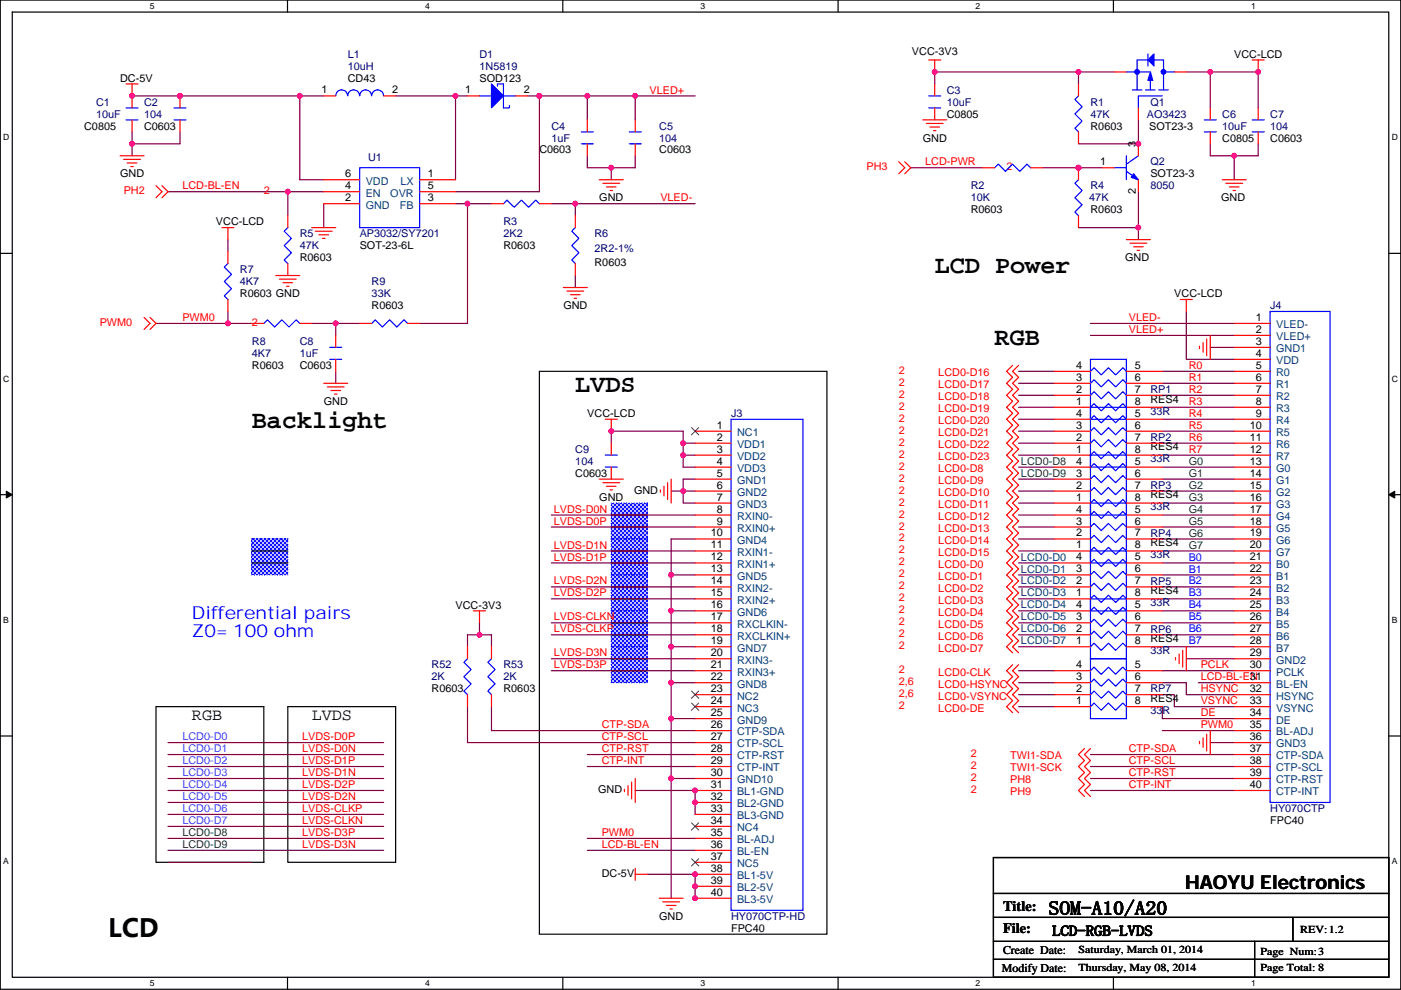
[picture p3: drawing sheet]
<svg xmlns="http://www.w3.org/2000/svg" width="297mm" height="210mm" viewBox="0 0 297 210" stroke-linecap="round" stroke-linejoin="round" font-family="sans-serif">
<path d="M.1 0h296.9v209.8h-296.9zM2.6 2.6h291.8v204.7h-291.8z" fill="none" stroke="#000" stroke-width=".25"/>
<g fill="#fff">
<path d="M31.8 .3h1v2h-1z"/>
<path d="M31.8 207.5h1v2.1h-1z"/>
</g>
<path d="M61 0v2.6M61 207.3v2.5" fill="none" stroke="#000" stroke-width=".25"/>
<g fill="#fff">
<path d="M90.1 .3h1v2h-1z"/>
<path d="M90.1 207.5h1v2.1h-1z"/>
</g>
<path d="M119.3 0v2.6M119.3 207.3v2.5" fill="none" stroke="#000" stroke-width=".25"/>
<g fill="#fff">
<path d="M148.5 .3h1v2h-1z"/>
<path d="M148.5 207.5h1v2.1h-1z"/>
</g>
<path d="M177.7 0v2.6M177.7 207.3v2.5" fill="none" stroke="#000" stroke-width=".25"/>
<g fill="#fff">
<path d="M206.9 .3h1v2h-1z"/>
<path d="M206.9 207.5h1v2.1h-1z"/>
</g>
<path d="M236.1 0v2.6M236.1 207.3v2.5" fill="none" stroke="#000" stroke-width=".25"/>
<g fill="#fff">
<path d="M265.2 .3h1v2h-1z"/>
<path d="M265.2 207.5h1v2.1h-1z"/>
<path d="M.7 28.2h1.3v2h-1.3z"/>
<path d="M295.1 28.2h1.3v2h-1.3z"/>
<path d="M.7 79.3h1.3v2.1h-1.3z"/>
<path d="M295.1 79.3h1.3v2.1h-1.3z"/>
</g>
<path d="M.1 53.7h2.5M294.4 53.7h2.6" fill="none" stroke="#000" stroke-width=".25"/>
<g fill="#fff">
<path d="M.7 130.5h1.2v2h-1.2z"/>
<path d="M295.1 130.5h1.2v2h-1.2z"/>
</g>
<path d="M.1 104.9h2.5M294.4 104.9h2.6" fill="none" stroke="#000" stroke-width=".25"/>
<path d="M1.3 104.2l1.3 .7-1.3 .7zM294.4 104.9l1.3-.7v1.4z" fill="#000" stroke="#000" stroke-width=".21"/>
<g fill="#fff">
<path d="M.7 181.7h1.2v2h-1.2z"/>
<path d="M295.1 181.7h1.2v2h-1.2z"/>
</g>
<g fill="none" stroke="#000" stroke-width=".25">
<path d="M114.4 78.8h60.9v119.3h-60.9zM53.4 116.9h7.6M53.4 119.4h7.6M129.6 109.2h7.6M129.6 111.8h7.6M129.6 116.9h7.6M129.6 119.4h7.6M129.6 124.5h7.6M129.6 127h7.6M129.6 132.1h7.6M129.6 134.6h7.6M129.6 139.7h7.6"/>
<path d="M.1 156.1h2.5M33.1 149.9h22.8v33h-22.8zM61 149.9h22.9v33h-22.9zM129.6 142.3h7.6M294.4 156.1h2.6M210.6 181.9h83.8v25.4h-83.8zM210.6 189.5h83.8M210.6 194.6h83.8M210.6 199.7h83.8M266 199.7v7.6M274.1 194.6v5.1M210.6 203.5h83.8"/>
</g>
<g fill="#00f" stroke="#00f" stroke-width=".25" stroke-dasharray="0 .5">
<path d="M53.4 114.3h7.6v7.6h-7.6z" fill-rule="evenodd"/>
<path d="M129.6 106.7h7.6v7.6h-7.6z" fill-rule="evenodd"/>
<path d="M129.6 114.3h7.6v7.6h-7.6z" fill-rule="evenodd"/>
<path d="M129.6 121.9h7.6v7.7h-7.6z" fill-rule="evenodd"/>
<path d="M129.6 129.6h7.6v7.6h-7.6z" fill-rule="evenodd"/>
<path d="M129.6 137.2h7.6v7.6h-7.6z" fill-rule="evenodd"/>
</g>
<g fill="none" stroke="#800040" stroke-width=".25">
<path d="M228.7 15.3h7.6M228.7 15.3h-30.5v2.5M228.7 15.3v2.5M251.5 15.3h5.1v7.6M256.6 15.3h10.2v7.6M28 30.5v2.5M28 28v2.5M38.2 28v2.5h-10.2M63.6 20.3h5M63.6 20.3h-35.6M63.6 20.3v17.8h5M83.9 20.3h12.7"/>
<path d="M96.6 20.3v17.8M96.6 20.3h2.5M111.8 20.3h2.6M114.4 20.3v20.4h-17.8M114.4 20.3h10.1M124.5 20.3h10.2M124.5 20.3v5.1M124.5 33v2.6h5.1M129.6 35.6v2.5M134.7 20.3v5.1M134.7 33v2.6h-5.1M134.7 20.3h12.7"/>
<path d="M193.1 35.6h15.2M233.7 35.6h-12.7M241.4 25.4v5.1h-12.7M256.6 30.5v2.5h5.1M261.7 33v5.1M266.8 30.5v2.5h-5.1M35.6 40.7h25.4v5M48.3 50.8v2.6M61 40.7h7.6M68.6 43.2v5.1M96.6 43.2h2.5M99.1 43.2h5.1"/>
<path d="M99.1 43.2v25.4h-10.1M116.9 43.2h5.1M122 43.2h25.4M122 43.2v2.5M122 58.4v2.6M228.7 48.3h12.7M241.4 48.3v2.5M241.4 40.7v7.6M33.1 68.6h15.2M48.3 66.1v2.5h5.1M66.1 68.6h5.1M71.2 68.6v2.5"/>
<path d="M71.2 68.6h5.1M71.2 78.8v2.5M216 78.8h7.6M231.2 68.6h30.5M231.2 71.1h30.5M246.4 78.8h15.3M251.5 66.1v10.1h10.2M256.6 73.7h5.1M144.8 96.5h2.6M144.8 94v2.5M144.8 96.5v2.6h2.6M147.4 94h-2.6v-2.5h-15.2v2.5"/>
<path d="M216 81.3h7.6M216 86.4h7.6M216 91.5h7.6M216 96.5h7.6M216 99.1h7.6M216 83.8h7.6M216 88.9h7.6M216 94h7.6M246.4 99.1h15.3M246.4 96.5h15.3M246.4 94h15.3M246.4 91.5h15.3"/>
<path d="M246.4 88.9h15.3M246.4 86.4h15.3M246.4 83.8h15.3M246.4 81.3h15.3M116.9 116.9h30.5M116.9 111.8h30.5M116.9 109.2h30.5M116.9 119.4h30.5M142.3 104.2h2.5v2.5h2.6M147.4 114.3h-5.1v7.6M147.4 101.6h-2.6v2.6h2.6M216 101.6h7.6"/>
<path d="M216 106.7h7.6M216 111.8h7.6M216 116.9h7.6M216 119.4h7.6M216 104.2h7.6M216 109.2h7.6M216 114.3h7.6M246.4 119.4h15.3M246.4 116.9h15.3M246.4 114.3h15.3M246.4 111.8h15.3M246.4 109.2h15.3"/>
<path d="M246.4 106.7h15.3M246.4 104.2h15.3M246.4 101.6h15.3M101.7 134.6h-2.6v2.6M101.7 132.1v2.5M101.7 134.6h2.5v2.6M116.9 124.5h30.5M116.9 134.6h30.5M116.9 132.1h30.5M116.9 127h30.5M116.9 139.7h30.5M142.3 121.9h5.1"/>
<path d="M142.3 129.6h5.1M142.3 137.2h5.1M142.3 121.9v7.7M142.3 129.6v7.6M142.3 137.2v7.6M216 121.9h7.6M216 127h7.6M216 132.1h7.6M216 137.2h7.6M216 124.5h7.6M216 129.6h7.6M216 134.6h7.6"/>
<path d="M246.4 129.6h15.3M246.4 132.1h15.3M246.4 134.6h15.3M246.4 137.2h15.3M246.4 127h15.3M246.4 124.5h15.3M246.4 121.9h15.3M251.5 139.7h10.2M35.6 157.5h45.7M99.1 149.9v7.6h48.3M104.2 149.9v5.1h43.2M116.9 142.3h30.5"/>
<path d="M142.3 144.8h5.1M142.3 152.4h5.1M142.3 152.4v12.7h5.1M142.3 144.8v7.6M216 142.3h7.6M216 144.8h7.6M216 147.3h7.6M216 149.9h7.6M246.4 149.9v2.5h15.3M246.4 142.3h15.3M246.4 155h15.3M246.4 147.3h2.6v2.6h12.7"/>
<path d="M246.4 144.8h5.1v2.5h10.2M254.1 144.8h7.6M256.6 157.5h5.1M35.6 162.6h45.7M35.6 160h45.7M35.6 172.7h45.7M35.6 170.2h45.7M35.6 167.7h45.7M35.6 165.1h45.7M35.6 175.3h45.7M35.6 177.8h45.7M124.5 160h22.9"/>
<path d="M124.5 162.6h22.9M124.5 177.8h22.9M134.7 167.7h12.7v5M142.3 165.1v25.4M231.2 160h30.5M231.2 162.6h30.5M231.2 165.1h30.5M231.2 167.7h30.5M35.6 180.4h45.7M35.6 182.9h17.8M124.5 180.4h22.9M137.2 185.4h10.2v5.1"/>
</g>
<g fill="#f0f" stroke="#f0f" stroke-width=".25">
<circle cx="38.1" cy="20.3" r=".5"/>
<circle cx="28" cy="20.3" r=".5"/>
<circle cx="28" cy="30.5" r=".5"/>
<circle cx="63.5" cy="20.3" r=".5"/>
<circle cx="114.3" cy="20.3" r=".5"/>
<circle cx="96.6" cy="20.3" r=".5"/>
<circle cx="129.6" cy="35.6" r=".5"/>
<circle cx="134.7" cy="20.3" r=".5"/>
<circle cx="99.1" cy="43.2" r=".5"/>
<circle cx="122" cy="43.2" r=".5"/>
<circle cx="124.5" cy="20.3" r=".5"/>
<circle cx="61" cy="40.6" r=".5"/>
<circle cx="144.8" cy="94" r=".5"/>
<circle cx="129.6" cy="91.4" r=".5"/>
<circle cx="142.3" cy="165.1" r=".5"/>
<circle cx="147.4" cy="167.6" r=".5"/>
<circle cx="144.8" cy="96.5" r=".5"/>
<circle cx="142.3" cy="121.9" r=".5"/>
<circle cx="142.3" cy="129.5" r=".5"/>
<circle cx="142.3" cy="137.2" r=".5"/>
<circle cx="142.3" cy="144.8" r=".5"/>
<circle cx="147.4" cy="170.2" r=".5"/>
<circle cx="147.4" cy="190.5" r=".5"/>
<circle cx="228.6" cy="35.6" r=".5"/>
<circle cx="228.6" cy="15.2" r=".5"/>
<circle cx="241.3" cy="30.5" r=".5"/>
<circle cx="241.3" cy="48.3" r=".5"/>
<circle cx="266.7" cy="15.2" r=".5"/>
<circle cx="256.6" cy="15.2" r=".5"/>
<circle cx="198.2" cy="15.2" r=".5"/>
<circle cx="261.7" cy="33" r=".5"/>
<circle cx="144.8" cy="104.1" r=".5"/>
<circle cx="142.3" cy="152.4" r=".5"/>
<circle cx="48.3" cy="68.6" r=".5"/>
<circle cx="71.2" cy="68.6" r=".5"/>
<circle cx="147.4" cy="185.4" r=".5"/>
<circle cx="147.4" cy="188" r=".5"/>
<circle cx="101.6" cy="134.6" r=".5"/>
</g>
<g fill="none" stroke="#f00" stroke-width=".25">
<path d="M26.7 17.8h2.6M28 17.8v5.1M196.9 12.7h2.6M198.2 12.7v2.6M198.2 17.8v2.5M228.7 17.8v2.5M236.3 15.3h2.5M249 15.3h2.5M265.5 12.7h2.5M266.8 12.7v2.6M25.5 33h5M26.2 33.8h3.6"/>
<path d="M27 34.6h2M27.7 35.3h.6M28 25.4v2.6M33.1 39.4l1.3 1.3-1.3 1.2M34.4 39.4l1.2 1.3-1.2 1.2M38.2 25.4v2.6M38.2 20.3v2.6M68.6 20.3h2.6M68.6 38.1h7.7M81.3 20.3h2.6M89 38.1h7.6M99.1 20.3h2.6"/>
<path d="M109.3 20.3h2.5M124.5 30.5v2.5M124.5 25.4v2.6M127.1 38.1h5M127.8 38.9h3.6M128.6 39.6h2M134.7 30.5v2.5M134.7 25.4v2.6M190.6 34.3l1.2 1.3-1.2 1.3M191.8 34.3l1.3 1.3-1.3 1.3M195.6 25.4h5.1M196.4 26.2h3.6"/>
<path d="M197.2 26.9h2M197.9 27.7h.5M198.2 22.9v2.5M208.3 35.6h2.6M218.5 35.6h2.5M228.7 28v2.5M228.7 35.6v2.5M233.7 35.6h2.6M241.4 30.5v2.5M241.4 38.1v2.6M241.4 22.9v2.5M256.6 28v2.5"/>
<path d="M256.6 22.9v2.5M259.1 38.1h5.1M259.9 38.9h3.6M260.7 39.6h2M266.8 28v2.5M266.8 22.9v2.5M47.1 48.3h2.5M48.3 48.3v2.5M48.3 53.4v2.5M58.5 58.4h5.1M59.2 59.2h3.6M60 60h2"/>
<path d="M61 55.9v2.5M61 45.7v2.6M66.1 48.3h5.1M66.9 49h3.5M67.6 49.8h2.1M68.4 50.6h.5M68.6 40.7h7.7M68.6 43.2h7.7M89 43.2h7.6M89 40.7h7.6M104.2 43.2h2.5M114.4 43.2h2.5"/>
<path d="M122 55.9v2.5M122 45.7v2.6M129.3 40.4h.6M228.7 45.7v2.6M238.8 50.8h5.1M239.6 51.6h3.5M240.3 52.3h2.1M241.1 53.1h.5M261.4 40.4h.5M30.5 67.3l1.3 1.3-1.3 1.3M31.8 67.3l1.3 1.3-1.3 1.3M48.3 63.5v2.6"/>
<path d="M53.4 68.6h2.5M60.8 60.7h.5M63.6 68.6h2.5M71.2 76.2v2.6M71.2 71.1v2.6M76.3 68.6h2.5M86.4 68.6h2.6M119.4 61h5.1M120.2 61.7h3.6M121 62.5h2M121.7 63.3h.5M214.7 77.5l-1.3 1.3 1.3 1.2-1.3 1.3 1.3 1.3-1.3 1.2 1.3 1.3-1.3 1.3 1.3 1.3-1.3 1.2 1.3 1.3-1.3 1.3 1.3 1.2-1.3 1.3 1.3 1.3-1.3 1.2 1.3 1.3-1.3 1.3 1.3 1.3-1.3 1.2 1.3 1.3-1.3 1.3 1.3 1.2-1.3 1.3 1.3 1.3-1.3 1.2 1.3 1.3-1.3 1.3 1.3 1.3-1.3 1.2 1.3 1.3-1.3 1.3 1.3 1.2-1.3 1.3 1.3 1.3-1.3 1.2 1.3 1.3-1.3 1.3 1.3 1.3-1.3 1.2 1.3 1.3-1.3 1.3 1.3 1.2-1.3 1.3 1.3 1.3-1.3 1.2 1.3 1.3-1.3 1.3 1.3 1.3"/>
<path d="M216 77.5l-1.3 1.3 1.3 1.2-1.3 1.3 1.3 1.3-1.3 1.2 1.3 1.3-1.3 1.3 1.3 1.3-1.3 1.2 1.3 1.3-1.3 1.3 1.3 1.2-1.3 1.3 1.3 1.3-1.3 1.2 1.3 1.3-1.3 1.3 1.3 1.3-1.3 1.2 1.3 1.3-1.3 1.3 1.3 1.2-1.3 1.3 1.3 1.3-1.3 1.2 1.3 1.3-1.3 1.3 1.3 1.3-1.3 1.2 1.3 1.3-1.3 1.3 1.3 1.2-1.3 1.3 1.3 1.3-1.3 1.2 1.3 1.3-1.3 1.3 1.3 1.3-1.3 1.2 1.3 1.3-1.3 1.3 1.3 1.2-1.3 1.3 1.3 1.3-1.3 1.2 1.3 1.3-1.3 1.3 1.3 1.3M223.6 78.8h7.6M238.8 78.8h7.6M250.3 63.5h2.5M251.5 63.5v2.6M254.3 73.4v.5M255.1 72.7v2M255.8 71.9v3.6M256.6 71.1v5.1M261.7 68.6h7.6M261.7 71.1h7.6M261.7 73.7h7.6"/>
<path d="M261.7 76.2h7.6M261.7 78.8h7.6M68.6 81.3h5.1M69.4 82.1h3.6M70.2 82.8h2M70.9 83.6h.5M128.3 88.9h2.6M129.6 88.9v2.6M129.6 99.1v2.5M129.6 94v2.5M147.4 91.5h7.6M147.4 94h7.6"/>
<path d="M147.4 96.5h7.6M147.4 99.1h7.6M223.6 86.4h7.6M223.6 83.8h7.6M223.6 81.3h7.6M223.6 96.5h7.6M223.6 94h7.6M223.6 91.5h7.6M223.6 88.9h7.6M223.6 99.1h7.6M238.8 81.3h7.6M238.8 83.8h7.6"/>
<path d="M238.8 86.4h7.6M238.8 88.9h7.6M238.8 91.5h7.6M238.8 94h7.6M238.8 96.5h7.6M238.8 99.1h7.6M261.7 81.3h7.6M261.7 83.8h7.6M261.7 86.4h7.6M261.7 88.9h7.6M261.7 91.5h7.6M261.7 94h7.6"/>
<path d="M261.7 96.5h7.6M261.7 99.1h7.6M127.1 101.6h5M127.8 102.4h3.6M128.6 103.1h2M129.3 103.9h.6M140 103.9v.5M140.8 103.1v2.1M141.5 102.4v3.5M142.3 101.6v5.1M147.4 101.6h7.6M147.4 104.2h7.6"/>
<path d="M147.4 106.7h7.6M147.4 109.2h7.6M147.4 111.8h7.6M147.4 114.3h7.6M147.4 116.9h7.6M147.4 119.4h7.6M223.6 116.9h7.6M223.6 114.3h7.6M223.6 111.8h7.6M223.6 109.2h7.6M223.6 106.7h7.6M223.6 104.2h7.6"/>
<path d="M223.6 101.6h7.6M223.6 119.4h7.6M238.8 109.2h7.6M238.8 111.8h7.6M238.8 114.3h7.6M238.8 116.9h7.6M238.8 101.6h7.6M238.8 104.2h7.6M238.8 106.7h7.6M238.8 119.4h7.6M261.7 101.6h7.6M261.7 104.2h7.6"/>
<path d="M261.7 106.7h7.6M261.7 109.2h7.6M261.7 111.8h7.6M261.7 114.3h7.6M261.7 116.9h7.6M261.7 119.4h7.6M99.1 137.2v2.5M100.4 129.6h2.5M101.7 129.6v2.5M104.2 137.2v2.5M147.4 121.9h7.6M147.4 124.5h7.6"/>
<path d="M147.4 127h7.6M147.4 129.6h7.6M147.4 132.1h7.6M147.4 134.6h7.6M147.4 137.2h7.6M147.4 139.7h7.6M223.6 137.2h7.6M223.6 134.6h7.6M223.6 132.1h7.6M223.6 129.6h7.6M223.6 127h7.6M223.6 124.5h7.6"/>
<path d="M223.6 121.9h7.6M238.8 129.6h7.6M238.8 132.1h7.6M238.8 134.6h7.6M238.8 137.2h7.6M238.8 121.9h7.6M238.8 124.5h7.6M238.8 127h7.6M249.2 139.5v.5M250 138.7v2M250.8 137.9v3.6M251.5 137.2v5.1"/>
<path d="M261.7 121.9h7.6M261.7 124.5h7.6M261.7 127h7.6M261.7 129.6h7.6M261.7 132.1h7.6M261.7 134.6h7.6M261.7 137.2h7.6M261.7 139.7h7.6M99.1 147.3v2.6M104.2 147.3v2.6M147.4 142.3h7.6M147.4 144.8h7.6"/>
<path d="M147.4 147.3h7.6M147.4 149.9h7.6M147.4 152.4h7.6M147.4 155h7.6M147.4 157.5h7.6M214.7 141l-1.3 1.3 1.3 1.2-1.3 1.3 1.3 1.3-1.3 1.2 1.3 1.3-1.3 1.3 1.3 1.3M216 141l-1.3 1.3 1.3 1.2-1.3 1.3 1.3 1.3-1.3 1.2 1.3 1.3-1.3 1.3 1.3 1.3M223.6 149.9h7.6M223.6 147.3h7.6M223.6 144.8h7.6M223.6 142.3h7.6M229.9 158.8l-1.2 1.2 1.2 1.3-1.2 1.3 1.2 1.3-1.2 1.2 1.2 1.3-1.2 1.3 1.2 1.2"/>
<path d="M231.2 158.8l-1.3 1.2 1.3 1.3-1.3 1.3 1.3 1.3-1.3 1.2 1.3 1.3-1.3 1.3 1.3 1.2M238.8 142.3h7.6M238.8 144.8h7.6M238.8 147.3h7.6M238.8 149.9h7.6M254.3 157.2v.6M255.1 156.5v2M255.8 155.7v3.6M256.6 155v5M261.7 142.3h7.6M261.7 144.8h7.6M261.7 147.3h7.6"/>
<path d="M261.7 149.9h7.6M261.7 152.4h7.6M261.7 155h7.6M261.7 157.5h7.6M132.4 167.4v.5M133.2 166.6v2.1M133.9 165.9v3.5M134.7 165.1v5.1M147.4 160h7.6M147.4 162.6h7.6M147.4 165.1h7.6M147.4 167.7h7.6"/>
<path d="M147.4 170.2h7.6M147.4 172.7h7.6M147.4 175.3h7.6M147.4 177.8h7.6M261.7 160h7.6M261.7 162.6h7.6M261.7 165.1h7.6M261.7 167.7h7.6M134.7 185.4h2.5M134.7 184.2v2.5M139.8 190.5h5M140.5 191.3h3.6"/>
<path d="M141.3 192h2M142 192.8h.6M147.4 180.4h7.6M147.4 182.9h7.6M147.4 185.4h7.6M147.4 188h7.6M147.4 190.5h7.6"/>
</g>
<g fill="none" stroke="#00f" stroke-width=".25">
<path d="M105.5 18.3v-.5h1.2v5.1h1.3v-.5M238.8 15.3h5.1M240.1 19.1h2M242.9 19.1h2M243.4 11.5v2.5M243.4 12.7h-2.3v6.4M243.9 16.5v2.6M244.7 12.7h2v6.4M245.7 19.1h2M246.7 15.3h2.3M26.7 25.4h2.6M26.7 22.9h2.6"/>
<path d="M36.9 25.4h2.5M36.9 22.9h2.5M71.2 20.3a1.26 1.26 0 0 1 1.2-1.2 1.26 1.26 0 0 1 1.3 1.2M73.7 20.3a1.26 1.26 0 0 1 1.3-1.2 1.26 1.26 0 0 1 1.2 1.2M76.3 35.6h12.7v12.7h-12.7zM76.3 20.3a1.26 1.26 0 0 1 1.2-1.2 1.26 1.26 0 0 1 1.3 1.2M78.8 20.3a1.26 1.26 0 0 1 1.3-1.2 1.26 1.26 0 0 1 1.2 1.2M101.7 20.3h2.5M106.7 20.3h2.6M123.3 30.5h2.5M123.3 28h2.5M133.4 30.5h2.6"/>
<path d="M133.4 28h2.6M196.9 22.9h2.6M196.9 20.3h2.6M210.9 35.6l.7-.8 1.6 1.5 1.5-1.5 1.5 1.5 1.5-1.5 .8 .8M228.7 20.3l-.8 .8 1.5 1.5-1.5 1.6 1.5 1.5-1.5 1.5 .8 .8M228.7 38.1l-.8 .8 1.5 1.5-1.5 1.5 1.5 1.6-1.5 1.5 .8 .7M236.3 35.6h2.5M238.8 36.3l2.6 1.8M238.8 33v5.1M241.4 33l-2.6 1.8M246.4 20.3h-5v2.6M255.3 28h2.6"/>
<path d="M255.3 25.4h2.6M265.5 28h2.5M265.5 25.4h2.5M48.3 55.9l-.7 .8 1.5 1.5-1.5 1.5 1.5 1.5-1.5 1.6 .7 .7M61 48.3l-.7 .7 1.5 1.6-1.5 1.5 1.5 1.5-1.5 1.5 .7 .8M106.7 43.2l.8-.8 1.5 1.6 1.6-1.6 1.5 1.6 1.5-1.6 .8 .8M122 48.3l-.8 .7 1.5 1.6-1.5 1.5 1.5 1.5-1.5 1.5 .8 .8M55.9 68.6l.8-.8 1.5 1.6 1.6-1.6 1.5 1.6 1.5-1.6 .8 .8M69.9 76.2h2.6M69.9 73.7h2.6M78.8 68.6l.8-.8 1.5 1.6 1.5-1.6 1.5 1.6 1.6-1.6 .7 .8M231.2 78.8l.8-.8 1.5 1.5 1.5-1.5 1.5 1.5 1.6-1.5 .7 .8"/>
<path d="M231.2 76.2h7.6v12.7h-7.6zM269.3 66.1h12.7v104.1h-12.7zM128.3 99.1h2.6M128.3 96.5h2.6M155 88.9h15.2v104.2h-15.2zM231.2 86.4l.8-.8 1.5 1.5 1.5-1.5 1.5 1.5 1.6-1.5 .7 .8M231.2 83.8l.8-.7 1.5 1.5 1.5-1.5 1.5 1.5 1.6-1.5 .7 .7M231.2 81.3l.8-.8 1.5 1.6 1.5-1.6 1.5 1.6 1.6-1.6 .7 .8M231.2 96.5l.8-.7 1.5 1.5 1.5-1.5 1.5 1.5 1.6-1.5 .7 .7M231.2 94l.8-.8 1.5 1.6 1.5-1.6 1.5 1.6 1.6-1.6 .7 .8M231.2 91.5l.8-.8 1.5 1.5 1.5-1.5 1.5 1.5 1.6-1.5 .7 .8M231.2 88.9l.8-.7 1.5 1.5 1.5-1.5 1.5 1.5 1.6-1.5 .7 .7"/>
<path d="M231.2 99.1l.8-.8 1.5 1.5 1.5-1.5 1.5 1.5 1.6-1.5 .7 .8M231.2 86.4h7.6v12.7h-7.6zM231.2 96.5h7.6v12.7h-7.6zM231.2 116.9l.8-.8 1.5 1.5 1.5-1.5 1.5 1.5 1.6-1.5 .7 .8M231.2 114.3l.8-.7 1.5 1.5 1.5-1.5 1.5 1.5 1.6-1.5 .7 .7M231.2 111.8l.8-.8 1.5 1.5 1.5-1.5 1.5 1.5 1.6-1.5 .7 .8M231.2 109.2l.8-.7 1.5 1.5 1.5-1.5 1.5 1.5 1.6-1.5 .7 .7M231.2 106.7l.8-.8 1.5 1.6 1.5-1.6 1.5 1.6 1.6-1.6 .7 .8M231.2 104.2l.8-.8 1.5 1.5 1.5-1.5 1.5 1.5 1.6-1.5 .7 .8M231.2 101.6l.8-.7 1.5 1.5 1.5-1.5 1.5 1.5 1.6-1.5 .7 .7M231.2 119.4l.8-.8 1.5 1.6 1.5-1.6 1.5 1.6 1.6-1.6 .7 .8M231.2 106.7h7.6v12.7h-7.6z"/>
<path d="M231.2 116.9h7.6v12.7h-7.6zM99.1 139.7l-.7 .8 1.5 1.5-1.5 1.5 1.5 1.6-1.5 1.5 .7 .7M104.2 139.7l-.8 .8 1.6 1.5-1.6 1.5 1.6 1.6-1.6 1.5 .8 .7M231.2 137.2l.8-.8 1.5 1.5 1.5-1.5 1.5 1.5 1.6-1.5 .7 .8M231.2 134.6l.8-.7 1.5 1.5 1.5-1.5 1.5 1.5 1.6-1.5 .7 .7M231.2 132.1l.8-.8 1.5 1.6 1.5-1.6 1.5 1.6 1.6-1.6 .7 .8M231.2 129.6l.8-.8 1.5 1.5 1.5-1.5 1.5 1.5 1.6-1.5 .7 .8M231.2 127l.8-.7 1.5 1.5 1.5-1.5 1.5 1.5 1.6-1.5 .7 .7M231.2 124.5l.8-.8 1.5 1.5 1.5-1.5 1.5 1.5 1.6-1.5 .7 .8M231.2 121.9l.8-.7 1.5 1.5 1.5-1.5 1.5 1.5 1.6-1.5 .7 .7M231.2 127h7.6v12.7h-7.6zM231.2 139.7h7.6v12.7h-7.6z"/>
<path d="M231.2 149.9l.8-.8 1.5 1.5 1.5-1.5 1.5 1.5 1.6-1.5 .7 .8M231.2 147.3l.8-.7 1.5 1.5 1.5-1.5 1.5 1.5 1.6-1.5 .7 .7M231.2 144.8l.8-.8 1.5 1.6 1.5-1.6 1.5 1.6 1.6-1.6 .7 .8M231.2 142.3l.8-.8 1.5 1.5 1.5-1.5 1.5 1.5 1.6-1.5 .7 .8"/>
</g>
<path d="M146.6 90.7l1.6 1.5M148.1 90.7l-1.5 1.5M146.6 146.6l1.6 1.5M146.6 149.1l1.6 1.6M148.1 146.6l-1.5 1.5M148.1 149.1l-1.5 1.6M146.6 174.5l1.6 1.6M148.1 174.5l-1.5 1.6M146.6 182.1l1.6 1.6M148.1 182.1l-1.5 1.6" fill="none" stroke="#804000" stroke-width=".21"/>
<g fill="#00f" stroke="#00f" stroke-width=".25">
<path d="M240.3 36.9l1.1 1.2-1.6-.5z" fill-rule="evenodd"/>
<path d="M104.2 17.8l2.5 2.5-2.5 2.6z" fill-rule="evenodd"/>
<path d="M243.4 12.7l1.3-1.2v2.5z" fill-rule="evenodd"/>
<path d="M243.9 15.3l.5 1.7h-1z" fill-rule="evenodd"/>
<circle cx="246.7" cy="15.2" r=".5"/>
<circle cx="241.1" cy="15.2" r=".5"/>
</g>
<g font-size="5.3">
<text x="198.2" y="57.8">LCD Power</text>
<text x="210.9" y="73.1">RGB</text>
<text x="122" y="83.2">LVDS</text>
<text x="53.4" y="90.9">Backlight</text>
<text x="22.9" y="198.7">LCD</text>
</g>
<g font-size="4.1">
<text x="251.3" y="188.5">HAOYU Electronics</text>
<text x="222.3" y="194">SOM-A10/A20</text>
</g>
<g font-size="3.8" fill="#00f">
<text x="40.7" y="131.2">Differential pairs</text>
<text x="40.7" y="135">Z0= 100 ohm</text>
</g>
<g font-size="3.6">
<text x="40.7" y="152.7">RGB</text>
<text x="66.1" y="152.7">LVDS</text>
</g>
<g font-size="3">
<text x="212.7" y="193.3">Title:</text>
<text x="212.7" y="197.9">File:</text>
<text x="223.1" y="198.5">LCD-RGB-LVDS</text>
</g>
<g font-size="2.5">
<text x="212.7" y="202.4">Create Date:</text>
<text x="212.4" y="206.2">Modify Date:</text>
</g>
<g font-size="2.3">
<text x="193.4" y="11.7">VCC-3V3</text>
<text x="25.5" y="17.3">DC-5V</text>
<text x="73.7" y="17.3">CD43</text>
<text x="101.7" y="17.3">SOD123</text>
<text x="261.7" y="12.2">VCC-LCD</text>
<text x="68.1" y="19.8">1</text>
<text x="83.1" y="19.8">2</text>
<text x="98.6" y="19.8">1</text>
<text x="111.1" y="19.8">2</text>
<text x="17.8" y="27.5">C0805</text>
<text x="30.5" y="27.5">C0603</text>
<text x="200.7" y="24.9">C0805</text>
<text x="231.2" y="27.5">R0603</text>
<text x="243.6" y="27.5">SOT23-3</text>
<text x="114.4" y="32.6">C0603</text>
<text x="139.8" y="32.6">C0603</text>
<text x="195.6" y="30">GND</text>
<text x="233.2" y="35.1">1</text>
<text x="240.8" y="31.3" transform="rotate(-90 240.8 31.3)">3</text>
<text x="259.1" y="30">C0805</text>
<text x="269.3" y="30">C0603</text>
<text x="25.5" y="37.6">GND</text>
<text x="73.2" y="37.6">6</text>
<text x="73.2" y="40.1">4</text>
<text x="90.7" y="40.1">5</text>
<text x="90.7" y="37.6">1</text>
<text x="240.8" y="41.2" transform="rotate(-90 240.8 41.2)">2</text>
<text x="243.9" y="37.6">SOT23-3</text>
<text x="45.8" y="47.8">VCC-LCD</text>
<text x="73.2" y="42.7">2</text>
<text x="90.7" y="42.7">3</text>
<text x="127.1" y="42.7">GND</text>
<text x="205.8" y="45.3">R0603</text>
<text x="231.2" y="45.3">R0603</text>
<text x="258.9" y="42.7">GND</text>
<text x="76.3" y="52.9">SOT-23-6L</text>
<text x="106.7" y="52.9">R0603</text>
<text x="63.6" y="55.4">R0603</text>
<text x="126" y="56.4">R0603</text>
<text x="238.6" y="55.4">GND</text>
<text x="50.9" y="63">R0603 GND</text>
<text x="78.8" y="65.6">R0603</text>
<text x="119.4" y="65.6">GND</text>
<text x="249" y="63">VCC-LCD</text>
<text x="266.3" y="68.1">1</text>
<text x="266.3" y="70.6">2</text>
<text x="266.3" y="73.2">3</text>
<text x="266.3" y="75.7">4</text>
<text x="53.4" y="78.3">R0603</text>
<text x="63.6" y="78.3">C0603</text>
<text x="228.2" y="83.3">2</text>
<text x="228.2" y="80.8">3</text>
<text x="228.2" y="78.2">4</text>
<text x="240.6" y="78.2">5</text>
<text x="240.6" y="80.8">6</text>
<text x="240.6" y="83.3">7</text>
<text x="266.3" y="78.2">5</text>
<text x="266.3" y="80.8">6</text>
<text x="266.3" y="83.3">7</text>
<text x="68.6" y="85.9">GND</text>
<text x="124.5" y="88.4">VCC-LCD</text>
<text x="228.2" y="85.9">1</text>
<text x="228.2" y="88.4">4</text>
<text x="240.6" y="85.9">8</text>
<text x="240.6" y="88.4">5</text>
<text x="243.9" y="85.4">RES4</text>
<text x="266.3" y="85.9">8</text>
<text x="266.3" y="88.4">9</text>
<text x="152" y="90.9">1</text>
<text x="152" y="93.5">2</text>
<text x="228.2" y="93.5">2</text>
<text x="228.2" y="90.9">3</text>
<text x="240.6" y="90.9">6</text>
<text x="240.6" y="93.5">7</text>
<text x="243.9" y="95.5">RES4</text>
<text x="265" y="90.9">10</text>
<text x="265" y="93.5">11</text>
<text x="122" y="101.1">C0603</text>
<text x="152" y="96">3</text>
<text x="152" y="98.6">4</text>
<text x="152" y="101.1">5</text>
<text x="228.2" y="96">1</text>
<text x="228.2" y="101.1">3</text>
<text x="228.2" y="98.6">4</text>
<text x="240.6" y="96">8</text>
<text x="240.6" y="98.6">5</text>
<text x="240.6" y="101.1">6</text>
<text x="265" y="96">12</text>
<text x="265" y="98.6">13</text>
<text x="265" y="101.1">14</text>
<text x="127.1" y="106.2">GND</text>
<text x="134.4" y="104.7">GND</text>
<text x="152" y="103.6">6</text>
<text x="152" y="106.2">7</text>
<text x="228.2" y="106.2">1</text>
<text x="228.2" y="103.6">2</text>
<text x="240.6" y="103.6">7</text>
<text x="240.6" y="106.2">8</text>
<text x="243.9" y="105.7">RES4</text>
<text x="265" y="103.6">15</text>
<text x="265" y="106.2">16</text>
<text x="150.7" y="113.8">10</text>
<text x="152" y="108.7">8</text>
<text x="152" y="111.3">9</text>
<text x="228.2" y="113.8">2</text>
<text x="228.2" y="111.3">3</text>
<text x="228.2" y="108.7">4</text>
<text x="240.6" y="108.7">5</text>
<text x="240.6" y="111.3">6</text>
<text x="240.6" y="113.8">7</text>
<text x="265" y="108.7">17</text>
<text x="265" y="111.3">18</text>
<text x="265" y="113.8">19</text>
<text x="150.7" y="116.3">11</text>
<text x="150.7" y="118.9">12</text>
<text x="228.2" y="116.3">1</text>
<text x="228.2" y="118.9">4</text>
<text x="240.6" y="116.3">8</text>
<text x="240.6" y="118.9">5</text>
<text x="243.9" y="115.9">RES4</text>
<text x="265" y="116.3">20</text>
<text x="265" y="118.9">21</text>
<text x="150.7" y="121.4">13</text>
<text x="150.7" y="124">14</text>
<text x="228.2" y="124">2</text>
<text x="228.2" y="121.4">3</text>
<text x="240.6" y="121.4">6</text>
<text x="240.6" y="124">7</text>
<text x="265" y="121.4">22</text>
<text x="265" y="124">23</text>
<text x="96.6" y="129.1">VCC-3V3</text>
<text x="150.7" y="126.5">15</text>
<text x="150.7" y="129">16</text>
<text x="150.7" y="131.6">17</text>
<text x="228.2" y="131.6">3</text>
<text x="228.2" y="129">4</text>
<text x="228.2" y="126.5">1</text>
<text x="240.6" y="129">5</text>
<text x="240.6" y="131.6">6</text>
<text x="240.6" y="126.5">8</text>
<text x="243.9" y="126">RES4</text>
<text x="265" y="126.5">24</text>
<text x="265" y="129">25</text>
<text x="265" y="131.6">26</text>
<text x="150.7" y="134.1">18</text>
<text x="150.7" y="136.7">19</text>
<text x="228.2" y="136.7">1</text>
<text x="228.2" y="134.1">2</text>
<text x="240.6" y="134.1">7</text>
<text x="240.6" y="136.7">8</text>
<text x="243.9" y="136.2">RES4</text>
<text x="265" y="134.1">27</text>
<text x="265" y="136.7">28</text>
<text x="150.7" y="139.2">20</text>
<text x="150.7" y="141.7">21</text>
<text x="228.2" y="141.7">4</text>
<text x="240.6" y="141.7">5</text>
<text x="265" y="139.2">29</text>
<text x="265" y="141.7">30</text>
<text x="91.5" y="146.9">R0603</text>
<text x="106.7" y="146.9">R0603</text>
<text x="150.7" y="144.3">22</text>
<text x="150.7" y="146.8">23</text>
<text x="150.7" y="149.4">24</text>
<text x="228.2" y="149.4">1</text>
<text x="228.2" y="146.8">2</text>
<text x="228.2" y="144.3">3</text>
<text x="240.6" y="144.3">6</text>
<text x="240.6" y="146.8">7</text>
<text x="240.6" y="149.4">8</text>
<text x="243.9" y="148.9">RES4</text>
<text x="265" y="144.3">31</text>
<text x="265" y="146.8">32</text>
<text x="265" y="149.4">33</text>
<text x="150.7" y="151.9">25</text>
<text x="150.7" y="154.4">26</text>
<text x="265" y="151.9">34</text>
<text x="265" y="154.4">35</text>
<text x="150.7" y="157">27</text>
<text x="150.7" y="159.5">28</text>
<text x="265" y="157">36</text>
<text x="265" y="159.5">37</text>
<text x="150.7" y="162.1">29</text>
<text x="150.7" y="164.6">30</text>
<text x="150.7" y="167.1">31</text>
<text x="265" y="162.1">38</text>
<text x="265" y="164.6">39</text>
<text x="265" y="167.1">40</text>
<text x="126.8" y="168.2">GND</text>
<text x="150.7" y="169.7">32</text>
<text x="150.7" y="172.2">33</text>
<text x="150.7" y="174.8">34</text>
<text x="150.7" y="177.3">35</text>
<text x="150.7" y="179.8">36</text>
<text x="269.3" y="174.8">FPC40</text>
<text x="127.6" y="186">DC-5V</text>
<text x="150.7" y="182.4">37</text>
<text x="150.7" y="184.9">38</text>
<text x="150.7" y="187.5">39</text>
<text x="150.7" y="190">40</text>
<text x="139.8" y="195.1">GND</text>
<text x="155" y="197.7">FPC40</text>
<text x="275.7" y="197.9">REV:1.2</text>
<text x="228.7" y="202.2">Saturday, March 01, 2014</text>
<text x="267.3" y="202.5">Page Num:3</text>
<text x="228.7" y="206">Thursday, May 08, 2014</text>
<text x="267.3" y="206">Page Total: 8</text>
</g>
<g font-size="2.3" fill="#000080">
<text x="73.7" y="12.2">L1</text>
<text x="73.7" y="14.8">10uH</text>
<text x="101.7" y="12.2">D1</text>
<text x="101.7" y="14.8">1N5819</text>
<text x="20.4" y="22.4">C1</text>
<text x="30.5" y="22.4">C2</text>
<text x="200.7" y="19.9">C3</text>
<text x="200.7" y="22.4">10uF</text>
<text x="231.2" y="22.4">R1</text>
<text x="243.9" y="22.4">Q1</text>
<text x="20.4" y="24.9">10uF</text>
<text x="30.5" y="24.9">104</text>
<text x="116.9" y="27.5">C4</text>
<text x="139.8" y="27.5">C5</text>
<text x="231.2" y="24.9">47K</text>
<text x="243.1" y="24.9">AO3423</text>
<text x="259.1" y="24.9">C6</text>
<text x="259.1" y="27.5">10uF</text>
<text x="269.3" y="24.9">C7</text>
<text x="269.3" y="27.5">104</text>
<text x="78" y="34.1">U1</text>
<text x="116.9" y="30">1uF</text>
<text x="139.8" y="30">104</text>
<text x="243.9" y="35.1">Q2</text>
<text x="205.8" y="40.2">R2</text>
<text x="231.2" y="40.2">R4</text>
<text x="243.9" y="40.2">8050</text>
<text x="106.7" y="47.8">R3</text>
<text x="205.8" y="42.7">10K</text>
<text x="230.9" y="42.7">47K</text>
<text x="63.6" y="50.3">R5</text>
<text x="63.6" y="52.9">47K</text>
<text x="76.3" y="50.3">AP3032/SY7201</text>
<text x="106.7" y="50.3">2K2</text>
<text x="126" y="50.3">R6</text>
<text x="126" y="53.4">2R2-1%</text>
<text x="50.9" y="58">R7</text>
<text x="50.9" y="60.5">4K7</text>
<text x="78.8" y="60.5">R9</text>
<text x="78.8" y="63">33K</text>
<text x="269.3" y="65.6">J4</text>
<text x="53.4" y="73.2">R8</text>
<text x="53.4" y="75.7">4K7</text>
<text x="63.6" y="73.2">C8</text>
<text x="63.6" y="75.7">1uF</text>
<text x="243.9" y="83.4">RP1</text>
<text x="155" y="88.4">J3</text>
<text x="243.9" y="87.9">33R</text>
<text x="243.9" y="93.5">RP2</text>
<text x="122" y="96.1">C9</text>
<text x="122" y="98.6">104</text>
<text x="243.9" y="98.1">33R</text>
<text x="243.9" y="103.7">RP3</text>
<text x="243.9" y="113.8">RP4</text>
<text x="243.9" y="108.2">33R</text>
<text x="243.9" y="118.4">33R</text>
<text x="243.9" y="124">RP5</text>
<text x="243.9" y="128.6">33R</text>
<text x="243.9" y="134.2">RP6</text>
<text x="91.5" y="141.8">R52</text>
<text x="106.7" y="141.8">R53</text>
<text x="243.9" y="138.7">33R</text>
<text x="91.5" y="144.3">2K</text>
<text x="106.7" y="144.3">2K</text>
<text x="243.9" y="146.9">RP7</text>
<text x="243.9" y="151.4">33R</text>
<text x="269.3" y="172.3">HY070CTP</text>
<text x="155" y="195.1">HY070CTP-HD</text>
</g>
<g font-size="2.3" fill="#f00">
<text x="137.7" y="19.8">VLED+</text>
<text x="196.1" y="35.1">LCD-PWR</text>
<text x="26.2" y="41.2">PH2</text>
<text x="38.7" y="40.2">LCD-BL-EN</text>
<text x="55.9" y="41.2">2</text>
<text x="183.7" y="36.1">PH3</text>
<text x="213.4" y="36.1">2</text>
<text x="140" y="42.7">VLED-</text>
<text x="21.1" y="69.1">PWM0</text>
<text x="38.7" y="68.1">PWM0</text>
<text x="53.4" y="69.1">2</text>
<text x="239.3" y="68.1">VLED-</text>
<text x="239.3" y="70.6">VLED+</text>
<text x="190.6" y="81.8">2</text>
<text x="190.6" y="79.3">2</text>
<text x="198.9" y="82.3">LCD0-D17</text>
<text x="198.9" y="79.8">LCD0-D16</text>
<text x="252" y="83.3">R2</text>
<text x="252" y="80.8">R1</text>
<text x="252" y="78.3">R0</text>
<text x="190.6" y="86.9">2</text>
<text x="190.6" y="84.4">2</text>
<text x="190.6" y="89.5">2</text>
<text x="198.9" y="87.4">LCD0-D19</text>
<text x="198.9" y="84.9">LCD0-D18</text>
<text x="198.9" y="90">LCD0-D20</text>
<text x="252" y="88.4">R4</text>
<text x="252" y="85.9">R3</text>
<text x="190.6" y="92">2</text>
<text x="190.6" y="94.5">2</text>
<text x="198.9" y="92.5">LCD0-D21</text>
<text x="198.9" y="95">LCD0-D22</text>
<text x="252" y="93.5">R6</text>
<text x="252" y="91">R5</text>
<text x="190.6" y="97.1">2</text>
<text x="190.6" y="99.6">2</text>
<text x="198.9" y="97.6">LCD0-D23</text>
<text x="198.9" y="100.1">LCD0-D8</text>
<text x="252" y="96">R7</text>
<text x="190.6" y="102.2">2</text>
<text x="190.6" y="107.2">2</text>
<text x="190.6" y="104.7">2</text>
<text x="198.9" y="102.7">LCD0-D9</text>
<text x="198.9" y="107.7">LCD0-D11</text>
<text x="198.9" y="105.2">LCD0-D10</text>
<text x="117.4" y="111.3">LVDS-D0P</text>
<text x="117.4" y="108.7">LVDS-D0N</text>
<text x="190.6" y="112.3">2</text>
<text x="190.6" y="109.8">2</text>
<text x="198.9" y="112.8">LCD0-D13</text>
<text x="198.9" y="110.3">LCD0-D12</text>
<text x="117.4" y="116.4">LVDS-D1N</text>
<text x="117.4" y="118.9">LVDS-D1P</text>
<text x="190.6" y="117.4">2</text>
<text x="190.6" y="119.9">2</text>
<text x="190.6" y="114.9">2</text>
<text x="198.9" y="117.9">LCD0-D15</text>
<text x="198.9" y="115.4">LCD0-D14</text>
<text x="117.4" y="124">LVDS-D2N</text>
<text x="190.6" y="122.5">2</text>
<text x="190.6" y="125">2</text>
<text x="198.9" y="123">LCD0-D1</text>
<text x="198.9" y="120.4">LCD0-D0</text>
<text x="198.9" y="125.5">LCD0-D2</text>
<text x="117.4" y="131.6">LVDS-CLKN</text>
<text x="117.4" y="126.5">LVDS-D2P</text>
<text x="190.6" y="127.6">2</text>
<text x="190.6" y="130.1">2</text>
<text x="198.9" y="128.1">LCD0-D3</text>
<text x="198.9" y="130.6">LCD0-D4</text>
<text x="117.4" y="134.1">LVDS-CLKP</text>
<text x="190.6" y="132.6">2</text>
<text x="190.6" y="137.7">2</text>
<text x="190.6" y="135.2">2</text>
<text x="198.9" y="133.1">LCD0-D5</text>
<text x="198.9" y="135.7">LCD0-D6</text>
<text x="117.4" y="139.2">LVDS-D3N</text>
<text x="117.4" y="141.8">LVDS-D3P</text>
<text x="190.6" y="142.8">2</text>
<text x="198.9" y="138.2">LCD0-D7</text>
<text x="198.9" y="143.3">LCD0-CLK</text>
<text x="254.6" y="141.8">PCLK</text>
<text x="190.6" y="145.3">2,6</text>
<text x="190.6" y="147.9">2,6</text>
<text x="198.9" y="145.8">LCD0-HSYNC</text>
<text x="198.9" y="148.4">LCD0-VSYNC</text>
<text x="254.6" y="146.8">HSYNC</text>
<text x="254.6" y="149.4">VSYNC</text>
<text x="254.6" y="144.3">LCD-BL-EN</text>
<text x="127.6" y="154.5">CTP-SDA</text>
<text x="190.6" y="150.4">2</text>
<text x="198.9" y="150.9">LCD0-DE</text>
<text x="254.6" y="151.9">DE</text>
<text x="254.6" y="154.5">PWM0</text>
<text x="64.1" y="159.5">LVDS-D0N</text>
<text x="64.1" y="157">LVDS-D0P</text>
<text x="127.6" y="157">CTP-SCL</text>
<text x="127.6" y="159.5">CTP-RST</text>
<text x="205.8" y="160.6">2</text>
<text x="214.2" y="161.1">TWI1-SDA</text>
<text x="239.3" y="159.5">CTP-SDA</text>
<text x="64.1" y="162.1">LVDS-D1P</text>
<text x="64.1" y="167.2">LVDS-D2P</text>
<text x="64.1" y="164.6">LVDS-D1N</text>
<text x="127.6" y="162.1">CTP-INT</text>
<text x="205.8" y="165.7">2</text>
<text x="205.8" y="163.1">2</text>
<text x="214.2" y="166.2">PH8</text>
<text x="214.2" y="163.6">TWI1-SCK</text>
<text x="239.3" y="162.1">CTP-SCL</text>
<text x="239.3" y="164.6">CTP-RST</text>
<text x="239.3" y="167.2">CTP-INT</text>
<text x="64.1" y="172.2">LVDS-CLKP</text>
<text x="64.1" y="169.7">LVDS-D2N</text>
<text x="205.8" y="168.2">2</text>
<text x="214.2" y="168.7">PH9</text>
<text x="64.1" y="179.9">LVDS-D3N</text>
<text x="64.1" y="177.3">LVDS-D3P</text>
<text x="64.1" y="174.8">LVDS-CLKN</text>
<text x="127.6" y="177.3">PWM0</text>
<text x="127.6" y="179.9">LCD-BL-EN</text>
</g>
<g font-size="2.3" fill="#004080">
<text x="77.5" y="39.2">VDD</text>
<text x="77.5" y="41.7">EN</text>
<text x="82.7" y="41.7">OVR</text>
<text x="84.9" y="39.2">LX</text>
<text x="77.5" y="44.2">GND</text>
<text x="84.8" y="44.2">FB</text>
<text x="270.6" y="69.6">VLED-</text>
<text x="270.6" y="72.2">VLED+</text>
<text x="270.6" y="74.7">GND1</text>
<text x="270.6" y="77.3">VDD</text>
<text x="270.6" y="79.8">R0</text>
<text x="270.6" y="82.3">R1</text>
<text x="270.6" y="84.9">R2</text>
<text x="270.6" y="87.4">R3</text>
<text x="270.6" y="90">R4</text>
<text x="156.3" y="92.5">NC1</text>
<text x="156.3" y="95">VDD1</text>
<text x="270.6" y="92.5">R5</text>
<text x="270.6" y="95">R6</text>
<text x="156.3" y="97.6">VDD2</text>
<text x="156.3" y="100.1">VDD3</text>
<text x="270.6" y="97.6">R7</text>
<text x="270.6" y="100.1">G0</text>
<text x="156.3" y="102.7">GND1</text>
<text x="156.3" y="105.2">GND2</text>
<text x="156.3" y="107.7">GND3</text>
<text x="270.6" y="102.7">G1</text>
<text x="270.6" y="105.2">G2</text>
<text x="270.6" y="107.7">G3</text>
<text x="156.3" y="110.3">RXIN0-</text>
<text x="156.3" y="112.8">RXIN0+</text>
<text x="270.6" y="110.3">G4</text>
<text x="270.6" y="112.8">G5</text>
<text x="156.3" y="115.4">GND4</text>
<text x="156.3" y="117.9">RXIN1-</text>
<text x="216.5" y="118.9">LCD0-D0</text>
<text x="270.6" y="115.4">G6</text>
<text x="270.6" y="117.9">G7</text>
<text x="156.3" y="120.4">RXIN1+</text>
<text x="156.3" y="123">GND5</text>
<text x="156.3" y="125.5">RXIN2-</text>
<text x="216.5" y="121.4">LCD0-D1</text>
<text x="216.5" y="124">LCD0-D2</text>
<text x="270.6" y="120.4">B0</text>
<text x="270.6" y="123">B1</text>
<text x="270.6" y="125.5">B2</text>
<text x="156.3" y="128.1">RXIN2+</text>
<text x="156.3" y="130.6">GND6</text>
<text x="216.5" y="126.5">LCD0-D3</text>
<text x="216.5" y="131.6">LCD0-D5</text>
<text x="216.5" y="129.1">LCD0-D4</text>
<text x="270.6" y="128.1">B3</text>
<text x="270.6" y="130.6">B4</text>
<text x="156.3" y="133.1">RXCLKIN-</text>
<text x="156.3" y="135.7">RXCLKIN+</text>
<text x="216.5" y="136.7">LCD0-D7</text>
<text x="216.5" y="134.1">LCD0-D6</text>
<text x="270.6" y="133.1">B5</text>
<text x="270.6" y="135.7">B6</text>
<text x="156.3" y="138.2">GND7</text>
<text x="156.3" y="140.8">RXIN3-</text>
<text x="156.3" y="143.3">RXIN3+</text>
<text x="270.6" y="138.2">B7</text>
<text x="270.6" y="140.8">GND2</text>
<text x="270.6" y="143.3">PCLK</text>
<text x="156.3" y="145.8">GND8</text>
<text x="156.3" y="148.4">NC2</text>
<text x="270.6" y="145.8">BL-EN</text>
<text x="270.6" y="148.4">HSYNC</text>
<text x="156.3" y="150.9">NC3</text>
<text x="156.3" y="153.5">GND9</text>
<text x="156.3" y="156">CTP-SDA</text>
<text x="270.6" y="150.9">VSYNC</text>
<text x="270.6" y="153.5">DE</text>
<text x="270.6" y="156">BL-ADJ</text>
<text x="156.3" y="158.5">CTP-SCL</text>
<text x="156.3" y="161.1">CTP-RST</text>
<text x="270.6" y="158.5">GND3</text>
<text x="270.6" y="161.1">CTP-SDA</text>
<text x="156.3" y="163.6">CTP-INT</text>
<text x="156.3" y="166.2">GND10</text>
<text x="270.6" y="163.6">CTP-SCL</text>
<text x="270.6" y="166.2">CTP-RST</text>
<text x="156.3" y="168.7">BL1-GND</text>
<text x="156.3" y="171.2">BL2-GND</text>
<text x="156.3" y="173.8">BL3-GND</text>
<text x="270.6" y="168.7">CTP-INT</text>
<text x="156.3" y="176.3">NC4</text>
<text x="156.3" y="178.9">BL-ADJ</text>
<text x="156.3" y="181.4">BL-EN</text>
<text x="156.3" y="183.9">NC5</text>
<text x="156.3" y="186.5">BL1-5V</text>
<text x="156.3" y="189">BL2-5V</text>
<text x="156.3" y="191.6">BL3-5V</text>
</g>
<g font-size="2.3" fill="#008000">
<text x="216.5" y="101.1">LCD0-D9</text>
<text x="216.5" y="98.6">LCD0-D8</text>
<text x="252" y="101.1">G1</text>
<text x="252" y="98.6">G0</text>
<text x="252" y="106.2">G3</text>
<text x="252" y="103.7">G2</text>
<text x="252" y="113.8">G6</text>
<text x="252" y="111.3">G5</text>
<text x="252" y="108.7">G4</text>
<text x="252" y="116.4">G7</text>
<text x="38.7" y="179.9">LCD0-D9</text>
<text x="38.7" y="177.3">LCD0-D8</text>
</g>
<g font-size="2.3" fill="#00f">
<text x="252" y="118.9">B0</text>
<text x="252" y="124">B2</text>
<text x="252" y="121.4">B1</text>
<text x="252" y="129.1">B4</text>
<text x="252" y="131.6">B5</text>
<text x="252" y="126.5">B3</text>
<text x="252" y="134.1">B6</text>
<text x="252" y="136.7">B7</text>
</g>
<g font-size="2.3" fill="#8000ff">
<text x="38.7" y="159.5">LCD0-D1</text>
<text x="38.7" y="157">LCD0-D0</text>
<text x="38.7" y="162.1">LCD0-D2</text>
<text x="38.7" y="167.2">LCD0-D4</text>
<text x="38.7" y="164.6">LCD0-D3</text>
<text x="38.7" y="172.2">LCD0-D6</text>
<text x="38.7" y="169.7">LCD0-D5</text>
<text x="38.7" y="174.8">LCD0-D7</text>
</g>
<g font-size="1.8">
<text x="31.8" y="1.9">5</text>
<text x="90.1" y="1.9">4</text>
<text x="148.5" y="1.9">3</text>
<text x="206.9" y="1.9">2</text>
<text x="265.2" y="1.9">1</text>
<text x=".7" y="29.8">D</text>
<text x="295.1" y="29.8">D</text>
<text x=".7" y="81">C</text>
<text x="295.1" y="81">C</text>
<text x=".7" y="132.1">B</text>
<text x="295.1" y="132.1">B</text>
<text x=".7" y="183.3">A</text>
<text x="295.1" y="183.3">A</text>
<text x="31.8" y="209.2">5</text>
<text x="90.1" y="209.2">4</text>
<text x="148.5" y="209.2">3</text>
<text x="206.9" y="209.2">2</text>
<text x="265.2" y="209.2">1</text>
</g>
</svg>
